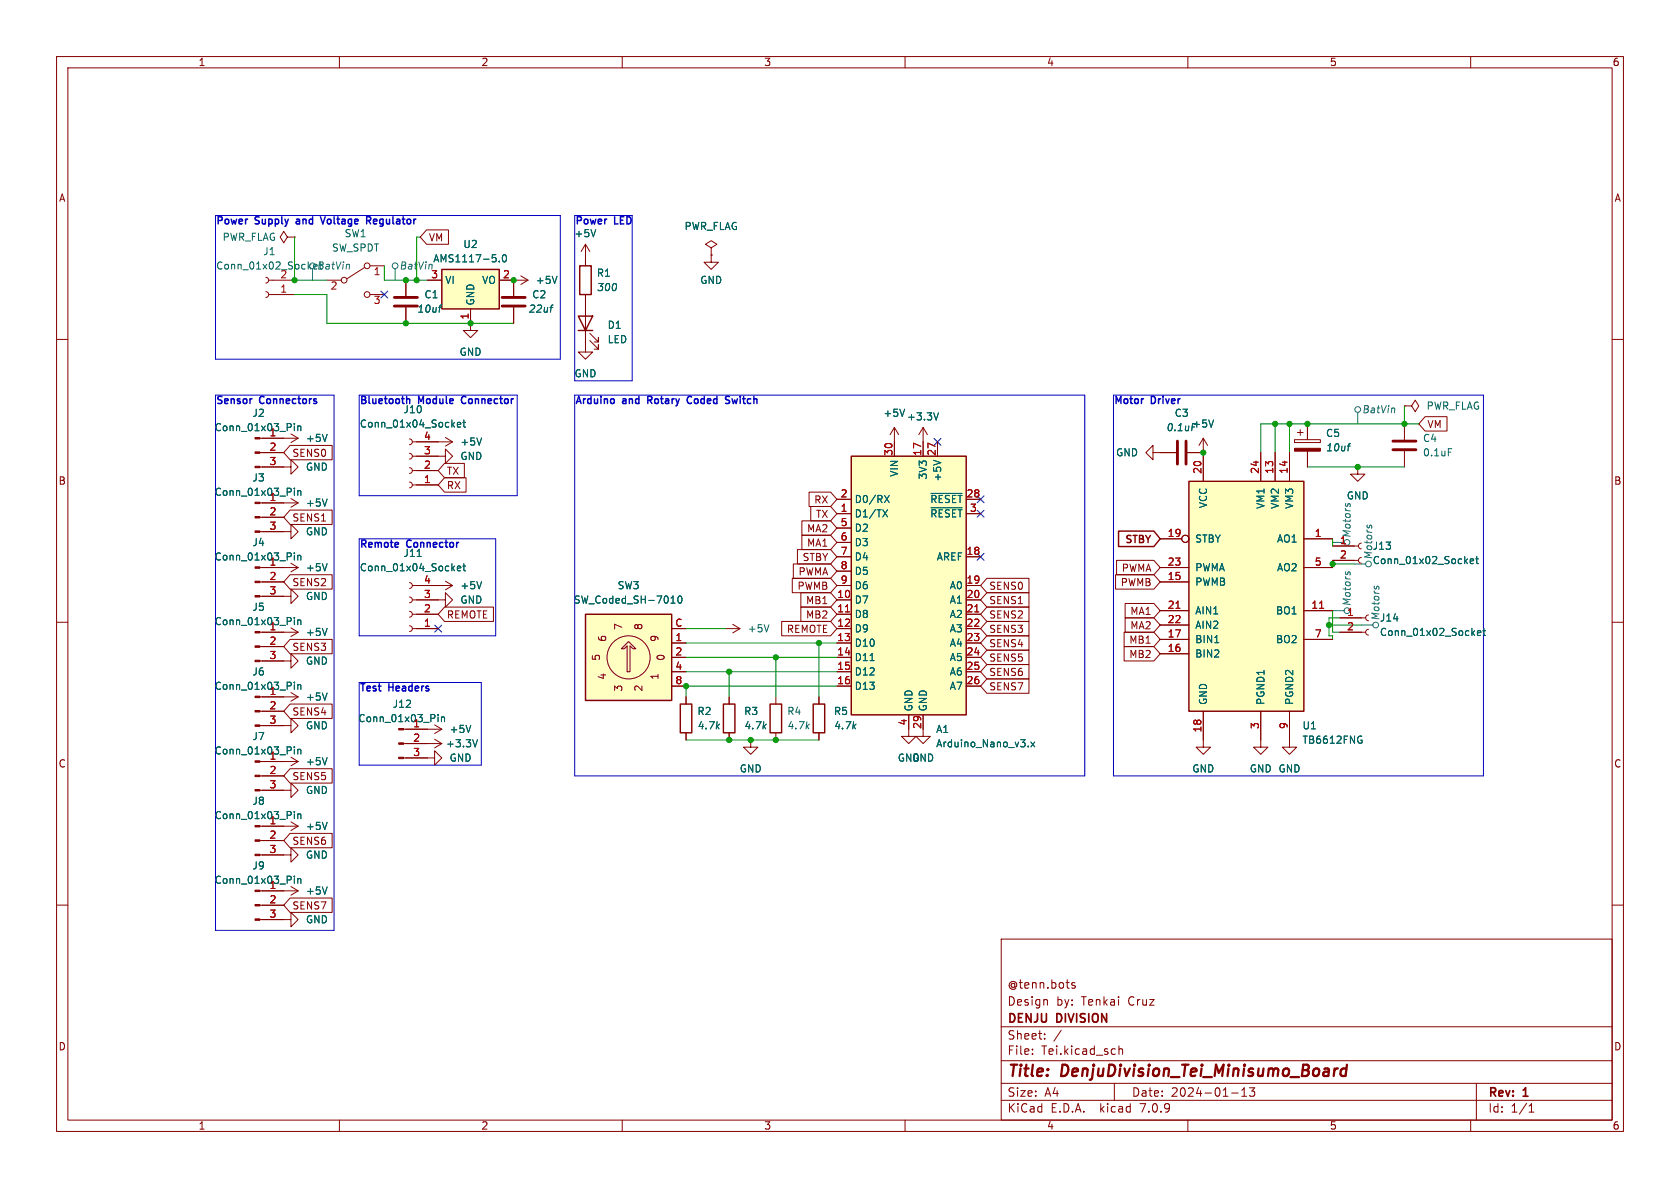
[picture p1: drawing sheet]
<svg xmlns="http://www.w3.org/2000/svg" width="297mm" height="210mm" viewBox="0 0 297 210" stroke-linecap="round" stroke-linejoin="round" font-family="sans-serif">
<g fill="none" stroke="#840000" stroke-width=".18">
<path d="M10 10h277v190h-277zM12 12h273v186h-273zM60 10v2M110 10v2M160 10v2M210 10v2M260 10v2M10 60h2M47 49l.4 .2 .1 .3-.2 .4-.3 .1M47 51.6l.4 .1 .1 .4-.2 .3-.3 .2M47.5 49.5h4.6M47.5 52.1h4.6"/>
<path d="M50.8 41.9l-.6-1-.7 1 .7 1 .6-1h1.3M52.1 41.9h.1M57.8 49.5h2.5M64.5 47.2l-3.2 2.1M65.4 52.1h2.5M65.4 47h2.5M71.8 49.5v2.8M71.8 54.4v2.8M75.4 40.6h3.9v2.6h-3.9l-1.1-1.3zM75.6 49.5h2.5M83.2 54.6v3.8h1.3l-1.3 1.3-1.3-1.3h1.3M88.3 49.5h5"/>
<path d="M90.8 49.5v2.8M90.8 54.4v2.8M92.1 48.8l1.2 .7M93.3 49.5l-1.2 .8M103.5 52.1v10.1h1.3l-1.3 1.3-1.3-1.3h1.3M103.5 43.2v3.8M103.5 43.2l-.8 1.3M103.5 43.2l.8 1.3M104.3 58.9l1.5 1.6v-.8v.8h-.8M125.7 45.1v1.3h1.3l-1.3 1.2-1.2-1.2h1.2M125.7 43.8l1-.6-1-.7-1 .7 1 .6v1.3M125.7 45.1h.1"/>
<path d="M285 60h2M45.9 77.5h6.8M51.3 78.7h7.4v2.6h-7.4l-1.1-1.3zM51.4 76.7l1.3 .8M52.7 77.5l-1.3 .7M72.4 77.6l.4 .2 .1 .3-.2 .4-.3 .1M72.9 78.1h7.1M78.7 77.3l1.3 .8M80 78.1l-1.3 .8M104.3 60.2l1.5 1.5v-.7v.7h-.8M158.1 75.6l-.7 1.2M158.1 75.6v5"/>
<path d="M158.1 75.6l.8 1.2M163.2 75.6l-.8 1.2M163.2 75.6v5M163.2 75.6l.8 1.2M165.7 78.1v2.5M212.7 77.5v7.6M212.7 77.5l-.7 1.2M212.7 77.5l.8 1.2M228.9 77.7h4.5v.5h-4.5zM229.4 76.5h1M229.9 75.9v1.1M231.1 74.9v2.8"/>
<path d="M231.1 79.8v2.8M248.3 71.8h1.3l.6-1.1 .6 1.1-.6 1-.6-1M248.3 71.8h.1M248.3 74.9v2.8M248.3 79.8v2.8M251.9 73.7h3.9v2.5h-3.9l-1.1-1.3zM45.9 94h5.5v-1.3l1.3 1.3-1.3 1.3v-1.3M45.9 82.6h5.5v-1.3l1.3 1.3-1.3 1.2v-1.2M45.9 80h4.3M45.9 88.9h6.8M45.9 91.4h4.3M51.3 90.2h7.4v2.5h-7.4l-1.1-1.3z"/>
<path d="M51.4 99.6l1.3 .7M51.4 88.1l1.3 .8M52.7 88.9l-1.3 .8M72.4 80.1l.4 .2 .1 .4-.2 .3-.3 .2M72.4 82.7l.4 .1 .1 .4-.2 .4-.3 .1M72.4 85.2l.4 .2 .1 .3-.2 .4-.3 .1M72.9 80.6h5.8v-1.2l1.3 1.2-1.3 1.3v-1.3M72.9 83.2h4.6M72.9 85.7h4.6M78.6 81.9h3.5v2.6h-3.5l-1.1-1.3zM78.6 84.5h3.8v2.5h-3.8l-1.1-1.3zM140.2 99.7h6.6l1.2 1.3-1.2 1.2h-6.6z"/>
<path d="M141 97.2h5.8l1.2 1.2-1.2 1.3h-5.8zM141.8 94.6h5l1.2 1.3-1.2 1.3h-5zM141.8 92.1h5l1.2 1.2-1.2 1.3h-5zM143 87h3.8l1.2 1.3-1.2 1.2h-3.8zM143.3 89.5h3.5l1.2 1.3-1.2 1.3h-3.5zM148 90.8h2.5M148 98.4h2.5M148 88.3h2.5M148 93.3h2.5M148 95.9h2.5M170.8 90.8h2.6M170.8 98.4h2.6"/>
<path d="M170.8 88.3h2.6M197.4 99.1h6.6l1.1 1.2-1.1 1.3h-6.6zM203.8 80v-1.3l-1.2 1.3 1.2 1.3v-1.3h4.1M205.1 95.3h3.8M209.9 80h2.8M222.9 80v5.1M225.4 80v5.1M228 80v5.1M230.5 95.3h5.1M235.6 99.1h4.6M235.6 96.5h4.6M240 82.6v1.2h1.3l-1.3 1.3-1.2-1.3h1.2"/>
<path d="M240.7 98.6l-.4 .1-.1 .3 .1 .4 .4 .2M240.7 96l-.4 .1-.1 .4 .1 .4 .4 .1M10 110h2M45.9 105.4h5.5v-1.3l1.3 1.3-1.3 1.3v-1.3M45.9 116.8h5.5v-1.2l1.3 1.2-1.3 1.3v-1.3M45.9 102.9h4.3M45.9 100.3h6.8M45.9 111.8h6.8M45.9 114.3h4.3M51.3 101.6h7.4v2.5h-7.4l-1.1-1.2zM51.3 113h7.4v2.6h-7.4l-1.1-1.3zM51.4 111l1.3 .8"/>
<path d="M52.7 100.3l-1.3 .8M52.7 111.8l-1.3 .7M72.4 103l.4 .2 .1 .3-.2 .4-.3 .1M72.4 105.5l.4 .2 .1 .4-.2 .3-.3 .2M72.4 108.1l.4 .1 .1 .4-.2 .4-.3 .1M72.4 110.6l.4 .2 .1 .3-.2 .4-.3 .1M72.9 106h5.8v-1.2l1.3 1.2-1.3 1.3v-1.3M72.9 103.5h7.1M72.9 111.1h4.6M72.9 108.6h4.6M78.6 107.3h8.6v2.6h-8.6l-1.1-1.3zM78.7 102.7l1.3 .8"/>
<path d="M80 103.5l-1.3 .8M109.9 114.7l1.2-1.3 1.3 1.3h-.5l-.5-.5v4.5h-.5v-4.5l-.5 .5zM118.7 111.1h2.6M118.7 113.7h2.6M118.7 116.2h2.6M118.7 118.7h2.6M128.3 111.1h2.5M129.5 110.4l1.3 .7M130.8 111.1l-1.3 .8M138.2 109.9h8.6l1.2 1.2-1.2 1.3h-8.6zM140.1 102.2h6.7l1.2 1.3-1.2 1.3h-6.7zM141.6 107.3h5.2l1.2 1.3-1.2 1.3h-5.2z"/>
<path d="M141.6 104.8h5.2l1.2 1.2-1.2 1.3h-5.2zM148 103.5h2.5M148 111.1h2.5M148 106h2.5M148 108.6h2.5M148 113.7h2.5M148 116.2h2.5M148 118.7h2.5M148 101h2.5M170.8 103.5h2.6M170.8 111.1h2.6M170.8 106h2.6"/>
<path d="M170.8 108.6h2.6M170.8 113.7h2.6M170.8 116.2h2.6M170.8 118.7h2.6M174.5 107.3h7.4v2.6h-7.4l-1.1-1.3zM174.5 112.4h7.4v2.5h-7.4l-1.1-1.2zM174.5 117.5h7.4v2.5h-7.4l-1.1-1.3zM174.5 114.9h7.4v2.6h-7.4l-1.1-1.3zM174.5 109.9h7.4v2.5h-7.4l-1.1-1.3zM174.5 104.8h7.4v2.5h-7.4l-1.1-1.3zM174.5 102.2h7.4v2.6h-7.4l-1.1-1.3zM197.2 101.6h6.8l1.1 1.3-1.1 1.2h-6.8z"/>
<path d="M198.7 114.3h5.3l1.1 1.3-1.1 1.2h-5.3zM198.7 111.8h5.3l1.1 1.2-1.1 1.3h-5.3zM198.9 109.2h5.1l1.1 1.3-1.1 1.3h-5.1zM198.9 106.7h5.1l1.1 1.3-1.1 1.2h-5.1zM205.1 108h5.1M205.1 102.9h5.1M205.1 115.6h5.1M205.1 113h5.1M205.1 110.5h5.1M205.1 100.3h5.1M230.5 108h5.1M230.5 113h5.1"/>
<path d="M230.5 100.3h5.1M236.9 111.8h4.5M236.9 109.2h4.5M241.9 111.3l-.3 .1-.2 .3 .2 .4 .3 .2M241.9 108.7l-.3 .1-.2 .4 .2 .4 .3 .1M285 110h2M45.9 139.7h5.5v-1.3l1.3 1.3-1.3 1.3v-1.3M45.9 128.3h5.5v-1.3l1.3 1.3-1.3 1.2v-1.2M45.9 137.2h4.3M45.9 134.6h6.8M45.9 125.7h4.3M45.9 123.2h6.8"/>
<path d="M51.3 124.5h7.4v2.5h-7.4l-1.1-1.3zM51.3 135.9h7.4v2.5h-7.4l-1.1-1.2zM51.4 133.9l1.3 .7M51.4 122.4l1.3 .8M52.7 134.6l-1.3 .8M52.7 123.2l-1.3 .8M71.3 134h5.5v-1.3l1.3 1.3-1.3 1.3v-1.3M71.3 131.4h6.8M71.3 128.9h6.8M76.8 128.1l1.3 .8M76.8 130.7l1.3 .7M78.1 128.9l-1.3 .8"/>
<path d="M78.1 131.4l-1.3 .8M118.7 121.3h2.6M121.3 123.2v1.3M121.3 129.5v1.3M128.9 123.2v1.3M128.9 129.5v1.3M132.7 130.8v1.3h1.3l-1.3 1.3-1.3-1.3h1.3M137.2 123.2v1.3M137.2 129.5v1.3M144.8 123.2v1.3M144.8 129.5v1.3M148 121.3h2.5"/>
<path d="M160.7 126.4v3.8h1.2l-1.2 1.2-1.3-1.2h1.3M163.2 126.4v3.8h1.3l-1.3 1.2-1.3-1.2h1.3M170.8 121.3h2.6M174.5 120h7.4v2.6h-7.4l-1.1-1.3zM212.7 125.7v6.4h1.3l-1.3 1.3-1.2-1.3h1.2M222.9 125.7v6.4h1.3l-1.3 1.3-1.3-1.3h1.3M228 125.7v6.4h1.2l-1.2 1.3-1.3-1.3h1.3M10 160h2M45.9 151.1h5.5v-1.2l1.3 1.2-1.3 1.3v-1.3M45.9 146.1h6.8M45.9 157.5h6.8M45.9 148.6h4.3"/>
<path d="M51.3 147.3h7.4v2.6h-7.4l-1.1-1.3zM51.3 158.7h7.4v2.6h-7.4l-1.1-1.3zM51.4 145.3l1.3 .8M51.4 156.7l1.3 .8M52.7 146.1l-1.3 .7M52.7 157.5l-1.3 .7M285 160h2M45.9 162.6h5.5v-1.3l1.3 1.3-1.3 1.2v-1.2M45.9 160h4.3M177 166h108v32h-108zM185 176.7l.2 .2v.8M190 173.8l-.3-.1-.2 .2v.2l.5 .2v.3h-.5"/>
<path d="M60 198v2M110 198v2M160 198v2M177 194.5h108M177 191.5h108M177 187.5h108M177 181.5h108M182.5 186.3v.1M182.5 185.5v.1M184.7 183.6v.1M184.7 182.8v.1M187.6 182.1l-1.3 2"/>
<path d="M197 191.5v3M197.8 184.9v1.5M197.8 185.5l.2-.1 .4 .1 .1 .9M210 198v2M217.7 193.2h1.2M219.5 193.8h.9M219.5 192.7l.5-.4v1.5M221.8 192.3l-.5 .6 .4 .1v.7l-.2 .1h-.4l-.2-.1M260 198v2M261 191.5v6.5M270.3 196.6h.9M270.3 195.5l.4-.4v1.5"/>
<circle cx="60.8" cy="49.5" r=".51"/>
<circle cx="64.9" cy="52.1" r=".51"/>
<circle cx="64.9" cy="47" r=".51"/>
<circle cx="209.5" cy="95.2" r=".63"/>
<circle cx="111.1" cy="116.2" r="3.8"/>
</g>
<path d="M237.1 190.1l.2 .1 .6-.1M238 189a.66 .66 0 0 0-.8 .1M238.1 188.2l-.2 2" fill="none" stroke="#840000" stroke-width=".4"/>
<g fill="#ffffc2" stroke="#ffffc2" stroke-width=".18">
<path d="M210.2 85.1h20.3v40.6h-20.3z"/>
<path d="M78.1 47.6h10.2v7h-10.2z"/>
<path d="M103.5 108.6h15.2v15.2h-15.2z"/>
<path d="M150.5 80.6h20.3v45.8h-20.3z"/>
</g>
<path d="M78.1 47.6h10.2v7h-10.2zM102.2 55.9h2.6l-1.3 2.5zM102.2 58.4h2.6M102.5 47h2v5.1h-2zM150.5 80.6h20.3v45.8h-20.3zM197.7 93.9h6.3l1.1 1.4-1.1 1.3h-6.3zM210.2 85.1h20.3v40.6h-20.3zM103.5 108.6h15.2v15.2h-15.2zM120.3 124.5h2v5h-2zM127.9 124.5h2v5h-2zM136.1 124.5h2.1v5h-2.1zM143.8 124.5h2v5h-2z" fill="none" stroke="#840000" stroke-width=".25"/>
<path d="M149.5 108.2h.7M172.3 108.2h.8M207.9 107.5h.7M233.3 107.5h.7" fill="none" stroke="#a90000" stroke-width=".18"/>
<g fill="none" stroke="#006464" stroke-width=".18">
<path d="M77.6 54.3h.4M78 53.9h.1M88.3 46.2v.1M88.9 45.2l.2-.2a.68 .68 0 0 1 .5 .7 .68 .68 0 0 1-.5 .6l-.2-.1-.1-.4zM97.2 54.3h.5M97.7 53.9h.1M98.5 48.8l-.4 1.3M105.3 40.6l-.4 1.3M52 74.9v.1M52 75.3v.8M52.6 75.3v.8M52.6 75.4l.2-.1 .3 .1 .1 .7"/>
<path d="M57.8 76.8l-.4 1.2M80.9 75.1l.6-.1-.1-.3h-.4l-.1 .1v.6h.5M81.8 74.7h.5M82 74.2v1.1l.3 .2M85.1 77.4l-.4 1.3M159.9 72.3l-.4 1.3M165.9 73l-.4 1.2M214.5 74.2l-.4 1.3M238.2 78.9h.5M238.6 78.4h.2M256 79.3h.7M52 86.3v.1"/>
<path d="M52 86.7v.9M52 97.7v.2M52 98.2v.8M52.6 86.7v.9M52.6 98.2v.8M52.6 86.8l.2-.1 .3 .1 .1 .8M52.6 98.3l.2-.1h.3l.1 .8M57.8 99.6l-.4 1.3M57.8 88.2l-.4 1.3M73.8 98.4h.7M82 99.6v1.1l.3 .2M156.1 90.1l.8 1.3"/>
<path d="M156.4 87.6l.8 1.2M156.9 90.1l-.8 1.3M157.2 87.6l-.8 1.2M164.6 87.2h5.5M164.6 89.8h5.5M165 81.4l1.3 .4M259.9 99.2l.6-.1v-.2l-.4-.1-.2 .2 .1 .6h.5M260.9 98.8h.5M261.1 98.4v1.1l.3 .1M52 109.2v.1M52 109.6v.8M52.6 109.6v.8"/>
<path d="M52.6 109.7l.2-.1h.3l.1 .8M57.8 111.1l-.4 1.2M80.9 100.5l.6-.1-.1-.3h-.4l-.1 .1v.6h.5M81.8 100.1h.5M85.1 102.8l-.4 1.3M118.6 106.6h.7M118.9 105.5l.1-.1v1.2M120 105.5l.1-.1a.68 .68 0 0 1 .5 .6 .68 .68 0 0 1-.5 .6l-.1-.1-.2-.4zM135.9 110.4l-.4 1.3M153.8 116.8h.8M214.7 113.6h.8M261.2 111.9l.6-.1-.1-.2-.3-.1-.2 .2v.6h.5"/>
<path d="M262.2 111.5h.4M262.3 111.1v1.1l.3 .1M52 120.6v.1M52 121v.9M52 132v.1M52 132.4v.9M52.6 121v.9M52.6 132.4v.9M52.6 121.1l.2-.1 .3 .1 .1 .8M52.6 132.6l.2-.2 .3 .1 .1 .8M57.8 133.9l-.4 1.3M57.8 122.5l-.4 1.3"/>
<path d="M77.4 126.3v.1M77.4 126.7v.9M78 126.7v.9M78 126.9l.2-.2 .3 .1 .1 .8M83.2 128.2l-.4 1.3M84.4 130.8l-.4 1.2M181.8 131.9v.1M182.3 131.2l.6 .8M182.9 131.2l-.6 .8M240.4 130.1l.3 .1M240.6 130.8h.2v.5l-.2 .1M52 143.5v.1"/>
<path d="M52 143.9v.8M52 154.9v.1M52 155.3v.9M52.6 143.9v.8M52.6 155.3v.9M52.6 155.4l.2-.1 .3 .1 .1 .8M52.6 144l.2-.1h.3l.1 .8M57.8 145.4l-.4 1.2M57.8 156.8l-.4 1.3"/>
</g>
<g fill="#840000" stroke="#840000" stroke-width=".18">
<path d="M70.5 133.9h.8v.2h-.8z"/>
<path d="M70.5 131.3h.8v.3h-.8z"/>
<path d="M70.5 128.8h.8v.2h-.8z"/>
<path d="M45.1 162.4h.8v.3h-.8z"/>
<path d="M45.1 159.9h.8v.2h-.8z"/>
<path d="M45.1 157.4h.8v.2h-.8z"/>
<path d="M45.1 151h.8v.3h-.8z"/>
<path d="M45.1 148.5h.8v.2h-.8z"/>
<path d="M45.1 145.9h.8v.3h-.8z"/>
<path d="M45.1 139.6h.8v.2h-.8z"/>
<path d="M45.1 137h.8v.3h-.8z"/>
<path d="M45.1 134.5h.8v.2h-.8z"/>
<path d="M45.1 128.1h.8v.3h-.8z"/>
<path d="M45.1 125.6h.8v.3h-.8z"/>
<path d="M45.1 123.1h.8v.2h-.8z"/>
<path d="M228.9 79.2h4.5v.6h-4.5z"/>
<path d="M45.1 105.3h.8v.2h-.8z"/>
<path d="M45.1 102.7h.8v.3h-.8z"/>
<path d="M45.1 100.2h.8v.3h-.8z"/>
<path d="M45.1 116.7h.8v.3h-.8z"/>
<path d="M45.1 114.2h.8v.2h-.8z"/>
<path d="M45.1 111.6h.8v.3h-.8z"/>
<path d="M45.1 82.4h.8v.3h-.8z"/>
<path d="M45.1 79.9h.8v.2h-.8z"/>
<path d="M45.1 77.3h.8v.3h-.8z"/>
<path d="M45.1 93.9h.8v.2h-.8z"/>
<path d="M45.1 91.3h.8v.3h-.8z"/>
<path d="M45.1 88.8h.8v.2h-.8z"/>
</g>
<path d="M69.7 54.1h4.1M69.7 52.6h4.1M88.8 54.1h4M88.8 52.6h4M208.2 78v4M209.7 78v4M246.3 78h4M246.3 79.5h4" fill="none" stroke="#840000" stroke-width=".51"/>
<g fill="none" stroke="#484848" stroke-width=".18">
<path d="M55.2 47.5v2M61.8 46.8l-.1 .8M69.8 47.5v2M76.4 46.9l-.1 .7M240 72.9v2M246.5 72.2v.8M235.6 95.9h2M238.3 89.1v.1M238.6 89.1l.1 .1M239.4 99.7h2M241.7 92.8v.1M242.1 93l.2-.2 .2 .2"/>
<path d="M235.6 108h2M237.9 101.1v.1M238.3 101.2l.2-.1 .2 .2M240.7 110.5h2M243 103.6l-.1 .1M243.4 103.8l.1-.2 .3 .2"/>
<circle cx="55.2" cy="47" r=".51"/>
<circle cx="69.9" cy="47" r=".51"/>
<circle cx="240" cy="72.4" r=".51"/>
<circle cx="238.1" cy="95.9" r=".51"/>
<circle cx="241.9" cy="99.7" r=".51"/>
<circle cx="238.1" cy="108" r=".51"/>
<circle cx="243.2" cy="110.5" r=".51"/>
</g>
<path d="M52.4 39.2v.3M56.7 38.3l.4 1.3 .4-1.3M64.8 38.3h.5l.2 .3-.1 .3-.6 .1M65.1 39l.4 .6M72.3 70.5l.1 .2v.6M81.7 70.2l-.1 .4 .1 .6M114.5 70.7h.5M115 70.1h-.5v1.2M122.2 70.1a.59 .59 0 0 0-.7 .6 .59 .59 0 0 0 .7 .6M128.5 70.1h.5M128.5 70.7l.4 .1 .1 .3-.3 .2h-.3" fill="none" stroke="#0000c2" stroke-width=".25"/>
<path d="M38.1 38.1h61v25.4h-61zM101.6 38.1h10.2v29.2h-10.2zM38.1 69.9h21v94.6h-21zM63.5 69.9h27.9v17.7h-27.9zM101.6 69.9h90.2v67.3h-90.2zM196.8 69.9h65.5v67.3h-65.5zM63.5 95.3h24.1v17.1h-24.1zM63.5 120.7h21.6v14.6h-21.6z" fill="none" stroke="#0000c2" stroke-width=".18"/>
<g fill="none" stroke="#009600" stroke-width=".18">
<path d="M52.1 52.1h5.7v5.1h33M52.1 41.9v7.6h5.7M67.9 47v2.5h7.7M74.3 41.9h-.6v7.6M225.4 74.9v5.1M228 74.9v5.1M248.3 71.8v3.1M250.8 74.9h-27.9v5.1M231.1 82.6h17.2M235.6 95.3v1.2M235.6 99.1v1.2M235.6 99.7h3.8"/>
<path d="M121.3 113.7h26.7M121.3 116.2h26.7M121.3 118.7h26.7M121.3 111.1h7M128.9 118.7v4.5M137.2 116.2v7M144.8 113.7v9.5M234.9 110.5h5.8M235.6 108v3.8h1.3M236.9 109.2h-2v3.2h.7v.6M121.3 130.8h23.5M148 121.3h-26.7v1.9"/>
</g>
<path d="M67.3 51.5l1.3 1.2M68.6 51.5l-1.3 1.2M165.1 77.5l1.2 1.2M166.3 77.5l-1.2 1.2M172.7 97.8l1.3 1.2M172.7 90.2l1.3 1.2M172.7 87.7l1.3 1.2M174 97.8l-1.3 1.2M174 90.2l-1.3 1.2M174 87.7l-1.3 1.2M76.9 110.5l1.2 1.2M78.1 110.5l-1.2 1.2" fill="none" stroke="#000084" stroke-width=".18"/>
<g fill="#009600" stroke="#009600" stroke-width=".18">
<circle cx="234.9" cy="110.5" r=".46"/>
<circle cx="235.6" cy="99.7" r=".46"/>
<circle cx="240" cy="82.6" r=".46"/>
<circle cx="128.9" cy="130.8" r=".46"/>
<circle cx="121.3" cy="121.3" r=".46"/>
<circle cx="128.9" cy="118.7" r=".46"/>
<circle cx="132.7" cy="130.8" r=".46"/>
<circle cx="137.2" cy="130.8" r=".46"/>
<circle cx="71.8" cy="49.5" r=".46"/>
<circle cx="90.8" cy="49.5" r=".46"/>
<circle cx="83.2" cy="57.2" r=".46"/>
<circle cx="71.8" cy="57.2" r=".46"/>
<circle cx="73.7" cy="49.5" r=".46"/>
<circle cx="231.1" cy="74.9" r=".46"/>
<circle cx="248.3" cy="74.9" r=".46"/>
<circle cx="228" cy="74.9" r=".46"/>
<circle cx="225.4" cy="74.9" r=".46"/>
<circle cx="212.7" cy="80" r=".46"/>
<circle cx="137.2" cy="116.2" r=".46"/>
<circle cx="144.8" cy="113.7" r=".46"/>
<circle cx="52.1" cy="49.5" r=".46"/>
</g>
<g font-size="2.8" fill="#840000">
<text x="178" y="190.9">Title:</text>
<text x="187.7" y="190.9">DenjuDivision_Tei_Minisumo_Board</text>
</g>
<g font-size="2.1" fill="#840000">
<text x="178" y="178">Design</text>
<text x="178" y="175">@tenn.bots</text>
<text x="186.7" y="178">by:</text>
<text x="191.2" y="178">Tenkai</text>
<text x="199.6" y="178">Cruz</text>
<text x="178" y="184">Sheet:</text>
<text x="178" y="181.2">DENJU</text>
<text x="186.9" y="181.2">DIVISION</text>
<text x="178" y="186.7">File:</text>
<text x="184.1" y="186.7">Tei.kicad_sch</text>
<text x="178" y="196.9">KiCad</text>
<text x="178" y="194.1">Size:</text>
<text x="184.7" y="194.1">A4</text>
<text x="185.7" y="196.9">E.D.A.</text>
<text x="194.6" y="196.9">kicad</text>
<text x="200" y="194.1">Date:</text>
<text x="201.8" y="196.9">7.0.9</text>
<text x="207" y="194.1">2024-01-13</text>
<text x="263" y="194.3">Rev:</text>
<text x="263" y="196.9">Id:</text>
<text x="267.1" y="196.9">1/1</text>
<text x="269.4" y="194.3">1</text>
</g>
<g font-size="1.8" fill="#840000">
<text x="35" y="11.9">1</text>
<text x="85" y="11.9">2</text>
<text x="135" y="11.9">3</text>
<text x="185" y="11.9">4</text>
<text x="235" y="11.9">5</text>
<text x="285" y="11.9">6</text>
<text x="10.3" y="35.9">A</text>
<text x="285.3" y="35.9">A</text>
<text x="75.7" y="42.9">VM</text>
<text x="252.3" y="75.9">VM</text>
<text x="51.6" y="81">SENS0</text>
<text x="10.3" y="85.9">B</text>
<text x="78.9" y="84.1">TX</text>
<text x="78.9" y="86.7">RX</text>
<text x="143.8" y="89.2">RX</text>
<text x="285.3" y="85.9">B</text>
<text x="51.6" y="92.4">SENS1</text>
<text x="142.6" y="94.3">MA2</text>
<text x="144.1" y="91.8">TX</text>
<text x="141.1" y="101.9">PWMA</text>
<text x="141.8" y="99.4">STBY</text>
<text x="142.6" y="96.8">MA1</text>
<text x="198.2" y="101.3">PWMA</text>
<text x="198.6" y="96.4">STBY</text>
<text x="51.6" y="103.8">SENS2</text>
<text x="140.9" y="104.5">PWMB</text>
<text x="142.4" y="107">MB1</text>
<text x="174.8" y="107">SENS1</text>
<text x="174.8" y="104.5">SENS0</text>
<text x="198" y="103.8">PWMB</text>
<text x="78.9" y="109.5">REMOTE</text>
<text x="107.4" y="113.6" transform="rotate(-90 107.4 113.6)">6</text>
<text x="110.2" y="111.5" transform="rotate(-90 110.2 111.5)">7</text>
<text x="113.8" y="111.5" transform="rotate(-90 113.8 111.5)">8</text>
<text x="116.6" y="113.6" transform="rotate(-90 116.6 113.6)">9</text>
<text x="139" y="112.1">REMOTE</text>
<text x="142.4" y="109.5">MB2</text>
<text x="174.8" y="109.5">SENS2</text>
<text x="174.8" y="112.1">SENS3</text>
<text x="199.5" y="114">MB1</text>
<text x="199.7" y="111.4">MA2</text>
<text x="199.7" y="108.9">MA1</text>
<text x="51.6" y="115.3">SENS3</text>
<text x="106.3" y="116.9" transform="rotate(-90 106.3 116.9)">5</text>
<text x="117.7" y="116.9" transform="rotate(-90 117.7 116.9)">0</text>
<text x="174.8" y="114.6">SENS4</text>
<text x="174.8" y="119.7">SENS6</text>
<text x="174.8" y="117.2">SENS5</text>
<text x="199.5" y="116.5">MB2</text>
<text x="107.4" y="120.3" transform="rotate(-90 107.4 120.3)">4</text>
<text x="110.2" y="122.4" transform="rotate(-90 110.2 122.4)">3</text>
<text x="113.8" y="122.4" transform="rotate(-90 113.8 122.4)">2</text>
<text x="116.6" y="120.3" transform="rotate(-90 116.6 120.3)">1</text>
<text x="174.8" y="122.2">SENS7</text>
<text x="51.6" y="126.7">SENS4</text>
<text x="10.3" y="135.9">C</text>
<text x="285.3" y="135.9">C</text>
<text x="51.6" y="138.1">SENS5</text>
<text x="51.6" y="149.5">SENS6</text>
<text x="51.6" y="161">SENS7</text>
<text x="10.3" y="185.9">D</text>
<text x="285.3" y="185.9">D</text>
<text x="35" y="199.9">1</text>
<text x="85" y="199.9">2</text>
<text x="135" y="199.9">3</text>
<text x="185" y="199.9">4</text>
<text x="235" y="199.9">5</text>
<text x="285" y="199.9">6</text>
</g>
<g font-size="1.8" fill="#0000c2">
<text x="38.1" y="39.8">Power</text>
<text x="45.2" y="39.8">Supply</text>
<text x="53" y="39.8">and</text>
<text x="57.9" y="39.8">Voltage</text>
<text x="66.4" y="39.8">Regulator</text>
<text x="101.6" y="39.8">Power</text>
<text x="108.7" y="39.8">LED</text>
<text x="38.1" y="71.5">Sensor</text>
<text x="46" y="71.5">Connectors</text>
<text x="63.5" y="71.5">Bluetooth</text>
<text x="74" y="71.5">Module</text>
<text x="82.2" y="71.5">Connector</text>
<text x="101.6" y="71.5">Arduino</text>
<text x="110.2" y="71.5">and</text>
<text x="115.1" y="71.5">Rotary</text>
<text x="122.6" y="71.5">Coded</text>
<text x="129.9" y="71.5">Switch</text>
<text x="196.8" y="71.5">Motor</text>
<text x="203.6" y="71.5">Driver</text>
<text x="63.5" y="96.9">Remote</text>
<text x="72" y="96.9">Connector</text>
<text x="63.5" y="122.3">Test</text>
<text x="68.8" y="122.3">Headers</text>
</g>
<g font-size="1.8" fill="#006464">
<text x="120.9" y="40.9">PWR_FLAG</text>
<text x="38.1" y="47.9">Conn_01x02_Socket</text>
<text x="39.2" y="42.8">PWR_FLAG</text>
<text x="46.4" y="45.3">J1</text>
<text x="58.6" y="44.7">SW_SPDT</text>
<text x="60.8" y="42.1">SW1</text>
<text x="76.5" y="46.6">AMS1117-5.0</text>
<text x="81.8" y="44">U2</text>
<text x="101.5" y="42.1">+5V</text>
<text x="49.5" y="49.3">2</text>
<text x="74.9" y="52.9">C1</text>
<text x="78.6" y="50.4">VI</text>
<text x="85.1" y="50.4">VO</text>
<text x="94" y="52.9">C2</text>
<text x="94.6" y="50.4">+5V</text>
<text x="105.4" y="49.1">R1</text>
<text x="105.4" y="51.7">300</text>
<text x="123.7" y="50.4">GND</text>
<text x="73.7" y="55.5">10uf</text>
<text x="84" y="54.1" transform="rotate(-90 84 54.1)">GND</text>
<text x="93.4" y="55.5">22uf</text>
<text x="107.3" y="58.3">D1</text>
<text x="81.1" y="63.1">GND</text>
<text x="107.3" y="60.9">LED</text>
<text x="101.5" y="66.9">GND</text>
<text x="37.8" y="76.4">Conn_01x03_Pin</text>
<text x="44.5" y="73.9">J2</text>
<text x="63.5" y="75.8">Conn_01x04_Socket</text>
<text x="71.2" y="73.3">J10</text>
<text x="156.1" y="73.9">+5V</text>
<text x="160.3" y="74.5">+3.3V</text>
<text x="206.1" y="76.4">0.1uF</text>
<text x="207.6" y="73.9">C3</text>
<text x="210.7" y="75.8">+5V</text>
<text x="234.3" y="77.4">C5</text>
<text x="252.1" y="72.6">PWR_FLAG</text>
<text x="54" y="83.4">GND</text>
<text x="54" y="78.3">+5V</text>
<text x="81.3" y="79">+5V</text>
<text x="81.3" y="81.5">GND</text>
<text x="197.2" y="80.9">GND</text>
<text x="234.3" y="80">10uf</text>
<text x="251.5" y="78.3">C4</text>
<text x="251.5" y="80.9">0.1uF</text>
<text x="37.8" y="87.9">Conn_01x03_Pin</text>
<text x="44.5" y="85.3">J3</text>
<text x="54" y="89.8">+5V</text>
<text x="151" y="89.1">D0/RX</text>
<text x="159" y="84.4" transform="rotate(-90 159 84.4)">VIN</text>
<text x="164.1" y="84.9" transform="rotate(-90 164.1 84.9)">3V3</text>
<text x="164.4" y="89.1">~{RESET}</text>
<text x="166.6" y="85.2" transform="rotate(-90 166.6 85.2)">+5V</text>
<text x="213.6" y="89.9" transform="rotate(-90 213.6 89.9)">VCC</text>
<text x="238" y="88.5">GND</text>
<text x="54" y="94.8">GND</text>
<text x="151" y="91.7">D1/TX</text>
<text x="151" y="94.2">D2</text>
<text x="164.4" y="91.7">~{RESET}</text>
<text x="223.7" y="90.1" transform="rotate(-90 223.7 90.1)">VM1</text>
<text x="226.3" y="90.1" transform="rotate(-90 226.3 90.1)">VM2</text>
<text x="228.8" y="90.1" transform="rotate(-90 228.8 90.1)">VM3</text>
<text x="37.8" y="99.3">Conn_01x03_Pin</text>
<text x="44.5" y="96.7">J4</text>
<text x="54" y="101.2">+5V</text>
<text x="63.5" y="101.2">Conn_01x04_Socket</text>
<text x="71.2" y="98.7">J11</text>
<text x="151" y="96.7">D3</text>
<text x="151" y="99.3">D4</text>
<text x="151" y="101.8">D5</text>
<text x="165.5" y="99.3">AREF</text>
<text x="211.2" y="96.1">STBY</text>
<text x="211.2" y="101.2">PWMA</text>
<text x="225.7" y="96.1">AO1</text>
<text x="225.7" y="101.2">AO2</text>
<text x="242.6" y="97.4">J13</text>
<text x="242.6" y="99.9">Conn_01x02_Socket</text>
<text x="242.8" y="99" transform="rotate(-90 242.8 99)">Motors</text>
<text x="54" y="106.3">GND</text>
<text x="81.3" y="104.4">+5V</text>
<text x="81.3" y="106.9">GND</text>
<text x="101.3" y="106.9">SW_Coded_SH-7010</text>
<text x="109.1" y="104.4">SW3</text>
<text x="151" y="106.9">D7</text>
<text x="151" y="104.4">D6</text>
<text x="167.8" y="104.4">A0</text>
<text x="167.8" y="106.9">A1</text>
<text x="211.2" y="103.7">PWMB</text>
<text x="37.8" y="110.7">Conn_01x03_Pin</text>
<text x="44.5" y="108.2">J5</text>
<text x="54" y="112.6">+5V</text>
<text x="132.1" y="112">+5V</text>
<text x="151" y="109.4">D8</text>
<text x="151" y="112">D9</text>
<text x="167.8" y="109.4">A2</text>
<text x="167.8" y="112">A3</text>
<text x="211.2" y="113.9">BIN1</text>
<text x="211.2" y="108.8">AIN1</text>
<text x="211.2" y="111.4">AIN2</text>
<text x="225.5" y="108.8">BO1</text>
<text x="225.5" y="113.9">BO2</text>
<text x="243.8" y="110.1">J14</text>
<text x="243.8" y="112.6">Conn_01x02_Socket</text>
<text x="44.5" y="119.6">J6</text>
<text x="54" y="117.7">GND</text>
<text x="151" y="114.5">D10</text>
<text x="151" y="117.1">D11</text>
<text x="151" y="119.6">D12</text>
<text x="167.8" y="114.5">A4</text>
<text x="167.8" y="117.1">A5</text>
<text x="167.8" y="119.6">A6</text>
<text x="211.2" y="116.4">BIN2</text>
<text x="37.8" y="122.1">Conn_01x03_Pin</text>
<text x="54" y="124.1">+5V</text>
<text x="69.3" y="125.3">J12</text>
<text x="151" y="122.1">D13</text>
<text x="161.5" y="125.9" transform="rotate(-90 161.5 125.9)">GND</text>
<text x="164.1" y="125.9" transform="rotate(-90 164.1 125.9)">GND</text>
<text x="167.8" y="122.1">A7</text>
<text x="213.6" y="124.7" transform="rotate(-90 213.6 124.7)">GND</text>
<text x="223.7" y="124.7" transform="rotate(-90 223.7 124.7)">PGND1</text>
<text x="228.8" y="124.7" transform="rotate(-90 228.8 124.7)">PGND2</text>
<text x="44.5" y="131">J7</text>
<text x="54" y="129.1">GND</text>
<text x="63.2" y="127.9">Conn_01x03_Pin</text>
<text x="79.4" y="129.8">+5V</text>
<text x="123.2" y="126.6">R2</text>
<text x="123.2" y="129.1">4.7k</text>
<text x="131.5" y="126.6">R3</text>
<text x="131.5" y="129.1">4.7k</text>
<text x="139.1" y="126.6">R4</text>
<text x="139.1" y="129.1">4.7k</text>
<text x="147.3" y="126.6">R5</text>
<text x="147.3" y="129.1">4.7k</text>
<text x="165.4" y="129.8">A1</text>
<text x="230.2" y="129.1">U1</text>
<text x="230.2" y="131.7">TB6612FNG</text>
<text x="37.8" y="133.6">Conn_01x03_Pin</text>
<text x="54" y="135.5">+5V</text>
<text x="78.7" y="132.3">+3.3V</text>
<text x="79.4" y="134.8">GND</text>
<text x="130.7" y="136.8">GND</text>
<text x="158.6" y="134.8">GND</text>
<text x="161.2" y="134.8">GND</text>
<text x="165.4" y="132.3">Arduino_Nano_v3.x</text>
<text x="210.7" y="136.8">GND</text>
<text x="220.8" y="136.8">GND GND</text>
<text x="44.5" y="142.5">J8</text>
<text x="54" y="140.6">GND</text>
<text x="37.8" y="145">Conn_01x03_Pin</text>
<text x="54" y="146.9">+5V</text>
<text x="44.5" y="153.9">J9</text>
<text x="54" y="152">GND</text>
<text x="37.8" y="156.4">Conn_01x03_Pin</text>
<text x="54" y="158.3">+5V</text>
<text x="54" y="163.4">GND</text>
</g>
<g font-size="1.8" fill="#484848">
<text x="55.9" y="47.9">BatVin</text>
<text x="70.5" y="47.9">BatVin</text>
<text x="240.7" y="73.3">BatVin</text>
<text x="239" y="95.2" transform="rotate(-90 239 95.2)">Motors</text>
<text x="239" y="107.3" transform="rotate(-90 239 107.3)">Motors</text>
<text x="244.1" y="109.8" transform="rotate(-90 244.1 109.8)">Motors</text>
</g>
<g font-size="1.8" fill="#a90000">
<text x="49.5" y="51.8">1</text>
<text x="58.3" y="51.5">2</text>
<text x="66" y="49">1</text>
<text x="76.1" y="49.3">3</text>
<text x="88.8" y="49.3">2</text>
<text x="66" y="54.1">3</text>
<text x="82.9" y="56.6" transform="rotate(-90 82.9 56.6)">1</text>
<text x="47.6" y="77.2">1</text>
<text x="74.9" y="77.9">4</text>
<text x="47.6" y="79.8">2</text>
<text x="47.6" y="82.3">3</text>
<text x="74.9" y="82.9">2</text>
<text x="74.9" y="80.4">3</text>
<text x="157.9" y="80.7" transform="rotate(-90 157.9 80.7)">30</text>
<text x="162.9" y="80.7" transform="rotate(-90 162.9 80.7)">17</text>
<text x="165.5" y="80.7" transform="rotate(-90 165.5 80.7)">27</text>
<text x="212.5" y="83.9" transform="rotate(-90 212.5 83.9)">20</text>
<text x="222.6" y="83.9" transform="rotate(-90 222.6 83.9)">24</text>
<text x="225.2" y="83.9" transform="rotate(-90 225.2 83.9)">13</text>
<text x="227.7" y="83.9" transform="rotate(-90 227.7 83.9)">14</text>
<text x="47.6" y="88.6">1</text>
<text x="74.9" y="85.5">1</text>
<text x="148.5" y="88">2</text>
<text x="170.8" y="88">28</text>
<text x="47.6" y="91.2">2</text>
<text x="47.6" y="93.7">3</text>
<text x="148.5" y="90.6">1</text>
<text x="148.5" y="93.1">5</text>
<text x="148.5" y="95.6">6</text>
<text x="171.4" y="90.6">3</text>
<text x="206.3" y="95">19</text>
<text x="232.3" y="95">1</text>
<text x="47.6" y="100.1">1</text>
<text x="148.5" y="98.2">7</text>
<text x="148.5" y="100.7">8</text>
<text x="170.8" y="98.2">18</text>
<text x="206.3" y="100.1">23</text>
<text x="232.3" y="100.1">5</text>
<text x="236.8" y="96.3">1</text>
<text x="236.8" y="98.8">2</text>
<text x="47.6" y="102.6">2</text>
<text x="47.6" y="105.2">3</text>
<text x="74.9" y="105.8">3</text>
<text x="74.9" y="103.3">4</text>
<text x="147.9" y="105.8">10</text>
<text x="148.5" y="103.3">9</text>
<text x="170.8" y="103.3">19</text>
<text x="170.8" y="105.8">20</text>
<text x="206.3" y="102.6">15</text>
<text x="206.3" y="107.7">21</text>
<text x="231.7" y="107.7">11</text>
<text x="47.6" y="111.5">1</text>
<text x="74.9" y="110.9">1</text>
<text x="74.9" y="108.3">2</text>
<text x="119.3" y="110.9">C</text>
<text x="119.3" y="113.4">1</text>
<text x="147.9" y="108.3">11</text>
<text x="147.9" y="110.9">12</text>
<text x="147.9" y="113.4">13</text>
<text x="170.8" y="108.3">21</text>
<text x="170.8" y="110.9">22</text>
<text x="170.8" y="113.4">23</text>
<text x="206.3" y="112.8">17</text>
<text x="206.3" y="110.2">22</text>
<text x="232.3" y="112.8">7</text>
<text x="238.1" y="109">1</text>
<text x="238.1" y="111.5">2</text>
<text x="47.6" y="114">2</text>
<text x="47.6" y="116.6">3</text>
<text x="119.3" y="116">2</text>
<text x="119.3" y="118.5">4</text>
<text x="147.9" y="116">14</text>
<text x="147.9" y="118.5">15</text>
<text x="170.8" y="116">24</text>
<text x="170.8" y="118.5">25</text>
<text x="206.3" y="115.3">16</text>
<text x="47.6" y="122.9">1</text>
<text x="47.6" y="125.5">2</text>
<text x="119.3" y="121">8</text>
<text x="147.9" y="121">16</text>
<text x="170.8" y="121">26</text>
<text x="47.6" y="128">3</text>
<text x="73" y="128.7">1</text>
<text x="73" y="131.2">2</text>
<text x="160.4" y="128.3" transform="rotate(-90 160.4 128.3)">4</text>
<text x="162.9" y="128.9" transform="rotate(-90 162.9 128.9)">29</text>
<text x="212.5" y="129.6" transform="rotate(-90 212.5 129.6)">18</text>
<text x="222.6" y="129" transform="rotate(-90 222.6 129)">3</text>
<text x="227.7" y="129" transform="rotate(-90 227.7 129)">9</text>
<text x="47.6" y="134.4">1</text>
<text x="47.6" y="136.9">2</text>
<text x="73" y="133.7">3</text>
<text x="47.6" y="139.4">3</text>
<text x="47.6" y="145.8">1</text>
<text x="47.6" y="148.3">2</text>
<text x="47.6" y="150.9">3</text>
<text x="47.6" y="157.2">1</text>
<text x="47.6" y="159.8">2</text>
<text x="47.6" y="162.3">3</text>
</g>
</svg>
